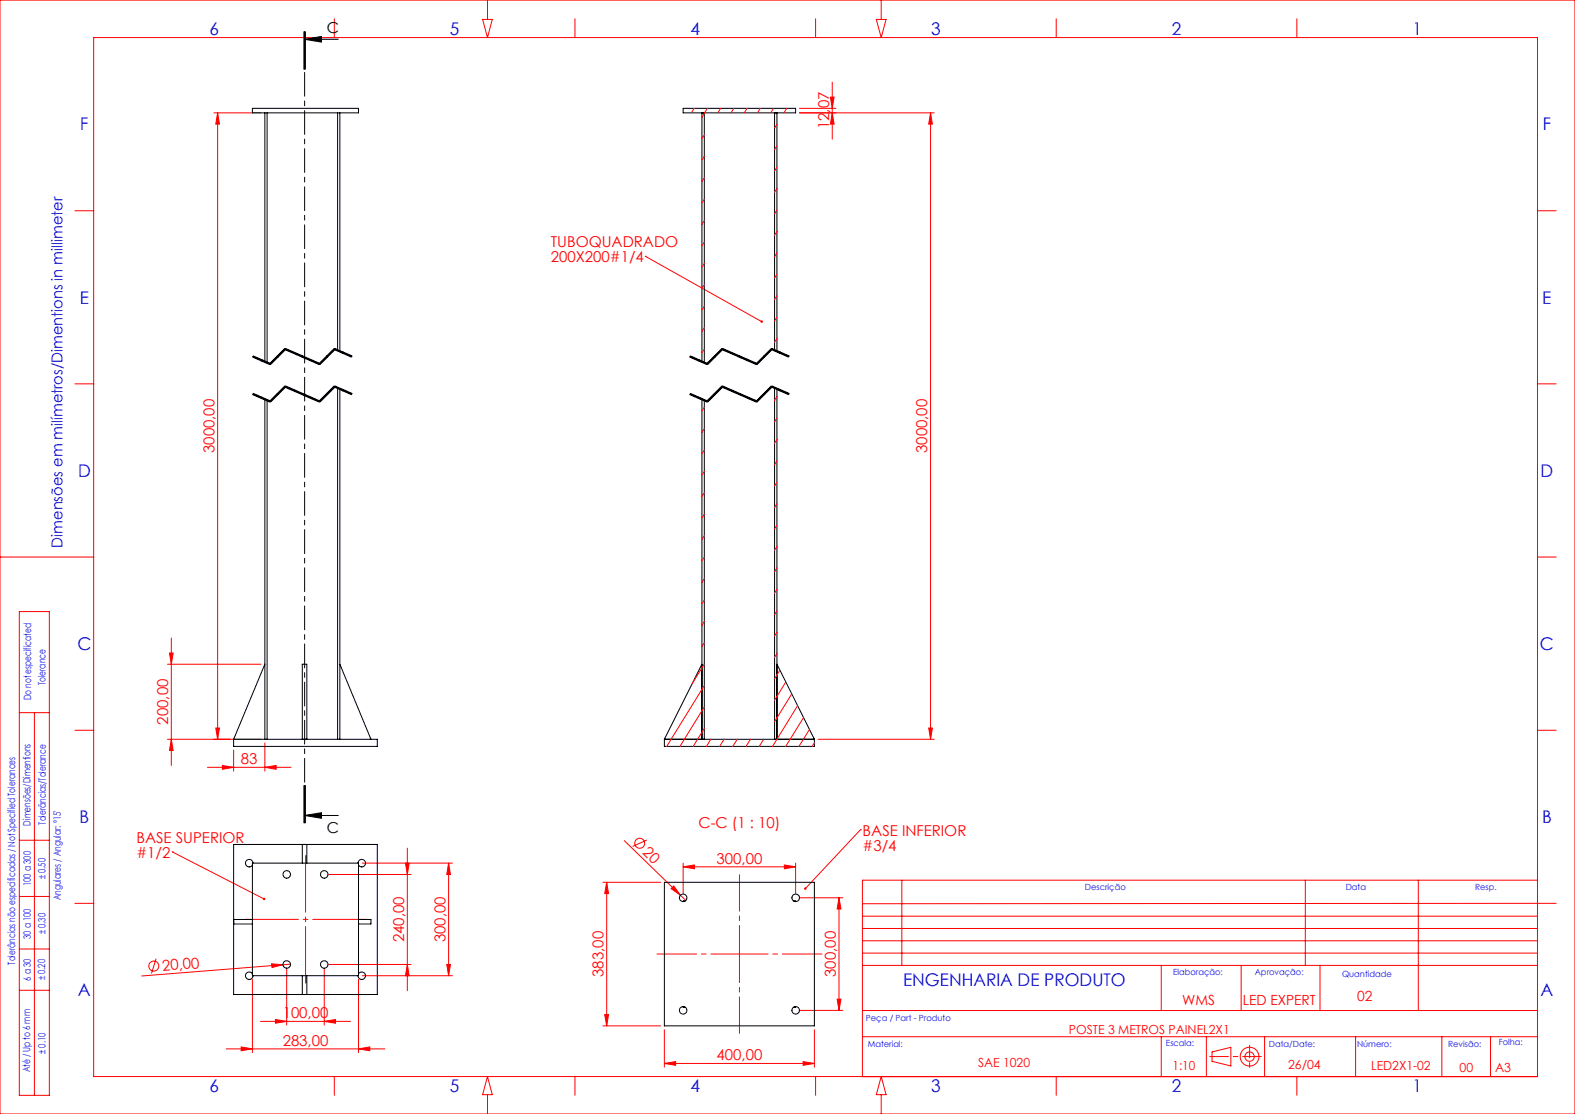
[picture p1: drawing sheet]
<svg xmlns="http://www.w3.org/2000/svg" width="420mm" height="297mm" viewBox="0 0 420 297" stroke-linecap="round" stroke-linejoin="round" font-family="sans-serif">
<g fill="none" stroke="#f00" stroke-width=".27">
<path d="M0 0h420v297h-420zM25 10h385v277h-385zM89.1 5v5M128.7 5.2h2.6l-1.3 4.8zM130 0v5.2M153.3 5v5M217.5 5v5M233.7 5.2h2.6l-1.3 4.8zM235 0v5.2M281.7 5v5M345.8 5v5M57 30.1h12.6"/>
<path d="M58 30.1l.5 3h-1zM58 30.1v167M213.2 30.1h35.9M213.2 28.9h9.7M221.4 25.9h1l-.5 3zM221.9 30.1l.5 3h-1zM221.9 21.9v15.2M248.1 30.1v167M248.1 30.1l.5 3h-1zM20 56.2h5M410 56.2h5M172.1 68.3h.1"/>
<path d="M172.1 68.3l31 17.5M20 102.3h5M410 102.3h5M0 148.5h25M410 148.5h5M5.2 163.1h8v128.9h-8zM44.7 177.1h24.9M45.2 174.1h1l-.5 3zM45.7 170.1v34M5.2 190h8M9.2 190v102M20 194.7h5"/>
<path d="M44.7 197.1h24.9M45.7 197.1l.5 3h-1zM57.5 194.1h1l-.5 3zM62.3 200v5.6M70.6 198.1v7.5M218.2 197.1h30.9M247.6 194.1h1l-.5 3zM410 194.7h5M55.3 204.6h22.3M59.3 204.1l3 .5-3 .5zM70.6 204.6l3-.5v1zM5.2 239h8"/>
<path d="M5.2 224h8M45.9 227.1h.1M45.9 227.1l24.5 12.6M87.5 233.1h22.1M96.6 230.1h24M108.1 230.1h1l-.5 3zM108.6 226.1v38M119.6 230.1v30M119.6 230.1l.5 3h-1zM160.8 235.2h15.4M161.8 235.2v38.3M161.8 235.2l.5 3h-1z"/>
<path d="M166.5 224.1l16.4 16M172.5 224l-3.8 1.7M179 236.9l.7-.7 1.8 2.5zM182.2 231.1l3-.5v1zM182.2 230.1v8.3M182.2 231.1h30M209.2 230.6l3 .5-3 .5zM212.2 230.1v8.3M213.2 239.4h11.6M223.7 239.4v30M223.7 239.4l.6 3h-1.1zM229.4 221.2h.1"/>
<path d="M229.4 221.2l-14.7 15.7M240.5 234.7v22.7M348.1 234.7v22.7M378.2 234.7v34.7M410 234.7h-180v52.3M5.2 253h8M20 240.8h5M41.6 255.6l-1.2 3.9M72.4 257l3.1 .2-3 .7zM75.5 257.2l-37.7 3M76.4 258.1v15.2M77.5 257.1l-2 .1"/>
<path d="M86.5 258.1v15.2M87.5 257.1h22.1M108.6 257.1l.5 3h-1zM119.1 257.1h1l-.5 3zM230 254.1h180M230 250.8h180M230 247.5h180M230 257.4h180M230 244.3h180M309.7 257.4v12M331 257.4v12M352 257.4v12"/>
<path d="M415 240.8l-185 .1M5.2 264h8M60.3 279.6h42.3M64.3 279.1l3 .5-3 .5zM67.3 261.1v19.5M69.5 272.3h24M73.4 271.8l3 .5-3 .5zM86.5 272.3l3-.5v1zM95.6 279.6l3-.5v1zM95.6 261.1v19.5M96.6 260.1h24M160.8 273.5h15.4"/>
<path d="M161.3 270.5h1l-.5 3zM177.2 274.5v10M213.2 269.4h11.6M217.2 274.5v10M223.2 266.4h1.1l-.6 3zM230 269.4h180M230 276.4h180M309.7 276.4v10.6M321.7 276.4v10.6M337.2 276.4v10.6M361.5 276.4v10.6M384.5 276.4v10.6"/>
<path d="M397.5 276.4v10.6M89.1 287v5M130 287l1.3 4.8h-2.6zM130 291.8v5.2M153.3 287v5M177.2 283.5l3-.5v1zM177.2 283.5h40M214.2 283l3 .5-3 .5zM217.5 287v5M235 287l1.3 4.8h-2.6zM235 291.8v5.2M281.7 287v5"/>
<path d="M323.2 280.5l5-1.3v5l-5-1.2zM345.8 287v5"/>
<circle cx="170.6" cy="224.8" r="1.34"/>
<circle cx="41" cy="257.6" r="1.33"/>
<circle cx="333.2" cy="281.7" r="2.5"/>
<circle cx="333.2" cy="281.7" r="1.26"/>
</g>
<path d="M322.6 281.7h13.8" fill="none" stroke="#f00" stroke-width=".27" stroke-dasharray="6.3 1.3 1.3 1.3" stroke-dashoffset="1.4"/>
<path d="M333.2 278.7v6" fill="none" stroke="#f00" stroke-width=".27" stroke-dasharray="6.3 1.3 1.3 1.3" stroke-dashoffset="3"/>
<g fill="none" stroke="#000" stroke-width=".27">
<path d="M81.1 8.5v10M81.2 10.5h9M81.2 10.5l4.5-.8v1.5zM81.2 8.5v10M81.4 8.5v10M67.4 95.2l4.6 2M67.5 94.9l4.6 2M75.9 92.9l-4 4M76 93.2l9.1 4M76.1 92.9l9.2 4M76.2 93.2l-4 4M89.1 92.9l-4 4"/>
<path d="M89.1 93.2l4.6 2M89.3 92.9l4.6 2M89.3 93.2l-4 4M93.8 95.1l-4.6-2-4 4-9.2-4-4 4-4.5-2M183.9 95.2l4.6 2M184.1 94.9l4.6 2M192.5 92.9l-4 4M192.5 93.2l9.2 4M192.7 92.9l9.2 4M192.7 93.2l-4 4M205.7 92.9l-4 4M205.7 93.2l4.6 2"/>
<path d="M205.9 92.9l4.5 2M205.9 93.2l-4 4M210.4 95.1l-4.6-2-4 4-9.2-4-4 4-4.6-2M67.4 105.2l4.6 2M67.5 104.9l4.6 2M75.9 102.9l-4 4M76 103.2l9.1 4M76.1 102.9l9.2 4M76.2 103.2l-4 4M89.1 102.9l-4 4M89.1 103.2l2.3 1zM89.3 102.9l4.6 2"/>
<path d="M89.3 103.2l-4 4M91.4 104.2l2.3 1M93.8 105.1l-4.6-2-4 4-9.2-4-4 4-4.5-2M183.9 105.2l4.6 2M184.1 104.9l4.6 2M192.5 102.9l-4 4M192.5 103.2l9.2 4M192.7 102.9l9.2 4M192.7 103.2l-4 4M205.7 102.9l-4 4M205.7 103.2l4.6 2M205.9 102.9l4.5 2"/>
<path d="M205.9 103.2l-4 4M210.4 105.1l-4.6-2-4 4-9.2-4-4 4-4.6-2M81.1 209.4v10M81.2 217.4h9M81.2 217.4l4.5-.7v1.5zM81.2 209.4v10M81.4 209.4v10z"/>
</g>
<path d="M81.2 8.5v210.9" fill="none" stroke="#000" stroke-width=".27" stroke-dasharray="6.3 1.3 1.3 1.3" stroke-dashoffset="-.7"/>
<path d="M72 97.1l-4.5-2M93.8 95.1l-4.6-2M188.6 97.1l-4.6-2M210.4 95.1l-4.6-2M72 107.1l-4.5-2M93.8 105.1l-4.6-2M188.6 107.1l-4.6-2M210.4 105.1l-4.6-2" fill="none" stroke="#000" stroke-width=".27" stroke-dasharray="6.3 1.3 1.3 1.3" stroke-dashoffset="5.8"/>
<path d="M76 93.1l-4 4M89.2 93.1l-4 4M192.6 93.1l-4 4M205.8 93.1l-4 4M76 103.1l-4 4M89.2 103.1l-4 4M192.6 103.1l-4 4M205.8 103.1l-4 4" fill="none" stroke="#000" stroke-width=".27" stroke-dasharray="6.3 1.3 1.3 1.3" stroke-dashoffset="2.8"/>
<path d="M85.2 97.1l-9.2-4M201.8 97.1l-9.2-4M85.2 107.1l-9.2-4M201.8 107.1l-9.2-4" fill="none" stroke="#000" stroke-width=".27" stroke-dasharray="6.3 1.3 1.3 1.3" stroke-dashoffset="3.3"/>
<path d="M197.2 275.5v-42.3" fill="none" stroke="#f00" stroke-width=".27" stroke-dasharray="15.2 1.3 1.3 1.3" stroke-dashoffset="5.5"/>
<path d="M175.2 254.3h44" fill="none" stroke="#f00" stroke-width=".27" stroke-dasharray="15.2 1.3 1.3 1.3" stroke-dashoffset="4.7"/>
<path d="M81.5 262.1v-34" fill="none" stroke="#f00" stroke-width=".27" stroke-dasharray="15.2 1.3 1.3 1.3" stroke-dashoffset=".1"/>
<path d="M65.3 245.1h32.3" fill="none" stroke="#f00" stroke-width=".27" stroke-dasharray="15.2 1.3 1.3 1.3" stroke-dashoffset="1"/>
<path d="M81.2 10.5l4.5-.8v1.5zM81.2 217.4l4.5-.7v1.5z" fill="#000"/>
<g fill="#f00">
<path d="M179 236.9l.7-.7 1.8 2.5z"/>
<path d="M72.4 257l3.1 .2-3 .7z"/>
<path d="M70.2 239.4v.5l.4 .1 .1-.2-.3-.1 .3 .1v-.3zM202.9 85.5l-.1 .4 .5 .1 .1-.1-.3-.1 .3 .1v-.4zM214.5 236.6v.5l.2-.2-.2 .3a.33 .33 0 0 0 .5-.1 .33 .33 0 0 0 0-.4 .33 .33 0 0 0-.5-.1z"/>
<path d="M70.6 204.6l3-.5v1zM59.3 204.1l3 .5-3 .5z"/>
<path d="M73.4 271.8l3 .5-3 .5zM86.5 272.3l3-.5v1z"/>
<path d="M64.3 279.1l3 .5-3 .5zM95.6 279.6l3-.5v1z"/>
<path d="M182.2 231.1l3-.5v1zM209.2 230.6l3 .5-3 .5z"/>
<path d="M177.2 283.5l3-.5v1zM214.2 283l3 .5-3 .5z"/>
<path d="M119.1 257.1h1l-.5 3zM119.6 230.1l.5 3h-1zM108.6 257.1l.5 3h-1zM108.1 230.1h1l-.5 3z"/>
<path d="M221.9 30.1l.5 3h-1zM221.4 25.9h1l-.5 3z"/>
<path d="M58 30.1l.5 3h-1zM57.5 194.1h1l-.5 3zM45.2 174.1h1l-.5 3zM45.7 197.1l.5 3h-1zM248.1 30.1l.5 3h-1zM247.6 194.1h1l-.5 3z"/>
<path d="M161.8 235.2l.5 3h-1zM161.3 270.5h1l-.5 3zM223.7 239.4l.6 3h-1.1zM223.2 266.4h1.1l-.6 3z"/>
</g>
<g fill="none" stroke="#000" stroke-width=".27">
<path d="M67.3 28.9h28.3v1.2h-28.3zM70.6 30.1v66.3M71.2 30.1v66.6M90 30.1v63.3M90.6 30.1v63.6M182.2 28.9h30v1.2h-30zM187.2 30.1v66.3M187.8 30.1v66.6M206.6 30.1v63.3M207.2 30.1v63.6M70.6 106.5v90.6M71.2 106.7v90.4"/>
<path d="M90 103.4v93.7M90.6 103.7v93.4M187.2 106.5v90.6M187.8 106.7v90.4M206.6 103.4v93.7M207.2 103.7v93.4M70.6 177.1l-8.3 20M90.6 177.1l8.3 20M187.2 177.1l-10 20M207.2 177.1l10 20M62.3 197.1h38.3v1.9h-38.3zM80.6 197.1v-20h1.2v20"/>
<path d="M177.2 197.1v1.9h40v-1.9M177.2 197.1h40M62.3 225.1h38.3v40h-38.3zM67.3 230.1h28.3v30h-28.3zM67.5 230.1a1 1 0 0 0-1.4-.9 1 1 0 0 0-.4 1.6 1 1 0 0 0 1.6-.2M80.6 225.1v5M81.8 225.1v5M95.5 230.1a1 1 0 0 1 1.3-.9 1 1 0 0 1 .4 1.6 1 1 0 0 1-1.6-.2M177.2 235.2h40v38.3h-40zM62.3 246.3h5M62.3 245.1h5M67.3 259.6a1.01 1.01 0 0 0-1.6-.1 1.01 1.01 0 0 0 .4 1.6 1.01 1.01 0 0 0 1.4-1"/>
<path d="M95.6 259.6a1.01 1.01 0 0 1 1.6-.1 1.01 1.01 0 0 1-.4 1.6 1.01 1.01 0 0 1-1.3-1M95.6 245.1h3.3v1.2h-3.3M182.7 240.2h-.5v.2M211.6 240.2h.6v.2M80.6 260.1v5M81.8 260.1v5M182.2 268.4v.1h.5M212.2 268.4v.1h-.6"/>
<circle cx="76.5" cy="233.1" r="1"/>
<circle cx="86.4" cy="233.1" r="1"/>
<circle cx="182.2" cy="239.4" r=".99"/>
<circle cx="212.2" cy="239.4" r="1"/>
<circle cx="76.5" cy="257.1" r=".99"/>
<circle cx="86.4" cy="257.1" r=".99"/>
<circle cx="182.2" cy="269.4" r=".99"/>
<circle cx="212.2" cy="269.4" r="1"/>
</g>
<g fill="none" stroke="#f00" stroke-width=".27">
<path d="M185.1 28.9l-.7 1.2M187.8 30.2l-.6 1.1M187.8 35.9l-.6 1.1M188.6 28.9l-.7 1.2M192.2 28.9l-.8 1.2M195.7 28.9l-.8 1.2M199.2 28.9l-.7 1.2M202.7 28.9l-.7 1.2M206.3 28.9l-.8 1.2M207.2 33.1l-.6 1M207.2 38.8l-.6 1.1M209.8 28.9l-.7 1.2"/>
<path d="M187.8 41.7l-.6 1M187.8 47.4l-.6 1M187.8 53.1l-.6 1M187.8 58.8l-.6 1M207.2 44.6l-.6 1M207.2 50.3l-.6 1M207.2 56l-.6 1M187.8 64.5l-.6 1M187.8 70.2l-.6 1M187.8 75.9l-.6 1M207.2 61.7l-.6 1M207.2 67.4l-.6 1"/>
<path d="M207.2 73.1l-.6 1M207.2 78.8l-.6 1M187.8 81.6l-.6 1.1M187.8 87.3l-.6 1.1M187.8 93.1l-.6 1M207.2 84.5l-.6 1M207.2 90.2l-.6 1.1M187.8 108.5l-.6 1.1M187.8 114.3l-.6 1M187.8 120l-.6 1M207.2 105.7l-.6 1M207.2 111.4l-.6 1.1"/>
<path d="M207.2 117.2l-.6 1M187.8 125.7l-.6 1M187.8 131.4l-.6 1M187.8 137.1l-.6 1M207.2 122.8l-.6 1.1M207.2 128.5l-.6 1.1M207.2 134.3l-.6 1M207.2 140l-.6 1M187.8 142.8l-.6 1M187.8 148.5l-.6 1M187.8 154.2l-.6 1.1M187.8 159.9l-.6 1.1"/>
<path d="M207.2 145.7l-.6 1M207.2 151.4l-.6 1M207.2 157.1l-.6 1M187.8 177.1l-3.3 5.2M187.8 165.7l-.6 1M187.8 171.3l-.6 1.1M207.2 162.8l-.6 1.1M207.2 168.6l-.6 .9M207.2 174.2l-.6 1.1M208 178.7l-1.4 2.3M187.8 182.8l-10 16.2M187.8 188.5l-6.5 10.5"/>
<path d="M187.8 194.2l-2.9 4.8M189.5 197.1l-1.1 1.9M193.1 197.1l-1.2 1.9M196.6 197.1l-1.2 1.9M200.1 197.1l-1.2 1.9M203.7 197.1l-1.2 1.9M209.6 181.8l-3 4.9M211.1 185l-4.5 7.4M212.7 188.1l-6.7 10.9M214.3 191.3l-4.8 7.7M215.9 194.4l-2.9 4.6M217.2 198l-.6 1"/>
</g>
<g font-size="4.7" fill="#00f">
<text x="55.8" y="9.2">6</text>
<text x="120" y="9.2">5</text>
<text x="184.1" y="9.2">4</text>
<text x="248.3" y="9.2">3</text>
<text x="312.5" y="9.2">2</text>
<text x="376.7" y="9.2">1</text>
<text x="21.4" y="34.8">F</text>
<text x="411.4" y="34.8">F</text>
<text x="21.3" y="81">E</text>
<text x="411.3" y="81">E</text>
<text x="20.8" y="127.1">D</text>
<text x="410.8" y="127.1">D</text>
<text x="20.6" y="173.3">C</text>
<text x="410.6" y="173.3">C</text>
<text x="21.2" y="219.5">B</text>
<text x="411.2" y="219.5">B</text>
<text x="240.8" y="262.8">ENGENHARIA DE PRODUTO</text>
<text x="20.8" y="265.6">A</text>
<text x="410.8" y="265.6">A</text>
<text x="55.8" y="291.2">6</text>
<text x="120" y="291.2">5</text>
<text x="184.1" y="291.2">4</text>
<text x="248.3" y="291.2">3</text>
<text x="312.5" y="291.2">2</text>
<text x="376.7" y="291.2">1</text>
</g>
<g font-size="4">
<text x="87.1" y="8.9">C</text>
<text x="87.1" y="222.1">C</text>
</g>
<g font-size="4" fill="#f00">
<text x="221.1" y="34.5" transform="rotate(-90 221.1 34.5)">12,07</text>
<text x="146.9" y="65.9">TUBOQUADRADO</text>
<text x="146.9" y="69.9">200X200#1/4</text>
<text x="57.2" y="120.8" transform="rotate(-90 57.2 120.8)">3000,00</text>
<text x="247.3" y="120.8" transform="rotate(-90 247.3 120.8)">3000,00</text>
<text x="44.8" y="193.2" transform="rotate(-90 44.8 193.2)">200,00</text>
<text x="64.3" y="203.7">83</text>
<text x="186.3" y="220.6">C-C (1 : 10)</text>
<text x="36.4" y="224.6">BASE SUPERIOR</text>
<text x="171.2" y="227.4" transform="rotate(44 171.2 227.4)">20</text>
<text x="230" y="222.8">BASE INFERIOR</text>
<text x="230" y="226.8">#3/4</text>
<text x="36.4" y="228.6">#1/2</text>
<text x="191.1" y="230.2">300,00</text>
<text x="107.8" y="251.2" transform="rotate(-90 107.8 251.2)">240,00</text>
<text x="118.8" y="251.2" transform="rotate(-90 118.8 251.2)">300,00</text>
<text x="43.3" y="258.8" transform="rotate(-5 43.3 258.8)">20,00</text>
<text x="160.9" y="260.4" transform="rotate(-90 160.9 260.4)">383,00</text>
<text x="222.9" y="260.4" transform="rotate(-90 222.9 260.4)">300,00</text>
<text x="75.4" y="271.4">100,00</text>
<text x="75.4" y="278.7">283,00</text>
<text x="191.1" y="282.6">400,00</text>
</g>
<text font-size="4" fill="#00f" x="16.7" y="146" transform="rotate(-90 16.7 146)">Dimensões em milímetros/Dimentions in millimeter</text>
<g font-size="3.7" fill="#f00">
<text x="315.2" y="267.9">WMS</text>
<text x="331.4" y="267.9">LED EXPERT</text>
<text x="361.9" y="266.9">02</text>
</g>
<g font-size="3.3" fill="#f00">
<text x="285.1" y="275.6">POSTE 3 METROS PAINEL2X1</text>
<text x="260.8" y="284.5">SAE 1020</text>
<text x="312.7" y="285.3">1:10</text>
<text x="343.5" y="285">26/04</text>
<text x="365.6" y="285.2">LED2X1-02</text>
<text x="389.2" y="285.7">00</text>
<text x="398.7" y="285.7">A3</text>
</g>
<g font-size="2.7" fill="#00f">
<text x="12.1" y="182.7" transform="rotate(-90 12.1 182.7)">Tolerance</text>
<text x="8.3" y="186.7" transform="rotate(-90 8.3 186.7)">Do not especificated</text>
<text x="8.1" y="220.1" transform="rotate(-90 8.1 220.1)">Dimensões/Dimentions</text>
<text x="12.2" y="219.9" transform="rotate(-90 12.2 219.9)">Tolerâncias/Tolerance</text>
<text x="8.2" y="236.2" transform="rotate(-90 8.2 236.2)">100 a 300</text>
<text x="12.1" y="234.4" transform="rotate(-90 12.1 234.4)">± 0.50</text>
<text x="16.2" y="240.1" transform="rotate(-90 16.2 240.1)">Angulares / Angular: °15'</text>
<text x="8.2" y="250.4" transform="rotate(-90 8.2 250.4)">30 a 100</text>
<text x="12.1" y="249.1" transform="rotate(-90 12.1 249.1)">± 0.30</text>
<text x="4" y="257.2" transform="rotate(-90 4 257.2)">Tolerâncias não especificadas / Not Specified Tolerances</text>
<text x="8.2" y="261.5" transform="rotate(-90 8.2 261.5)">6 a 30</text>
<text x="12.1" y="261.4" transform="rotate(-90 12.1 261.4)">± 0.20</text>
<text x="12.2" y="281" transform="rotate(-90 12.2 281)">± 0.10</text>
<text x="8" y="285.9" transform="rotate(-90 8 285.9)">Até / Up to 6 mm</text>
</g>
<g font-size="2.3" fill="#00f">
<text x="289.3" y="237.2">Descrição</text>
<text x="358.9" y="237.2">Data</text>
<text x="393.4" y="237.2">Resp.</text>
<text x="312.8" y="260">Elaboração:</text>
<text x="334.6" y="260">Aprovação:</text>
<text x="357.9" y="260.6">Quantidade</text>
<text x="230.9" y="272.2">Peça / Part - Produto</text>
<text x="231.4" y="279.2">Material:</text>
<text x="310.9" y="279">Escala:</text>
<text x="338.4" y="279.2">Data/Date:</text>
<text x="361.9" y="279.2">Número:</text>
<text x="386.2" y="279.1">Revisão:</text>
<text x="399.7" y="278.7">Folha:</text>
</g>
</svg>
